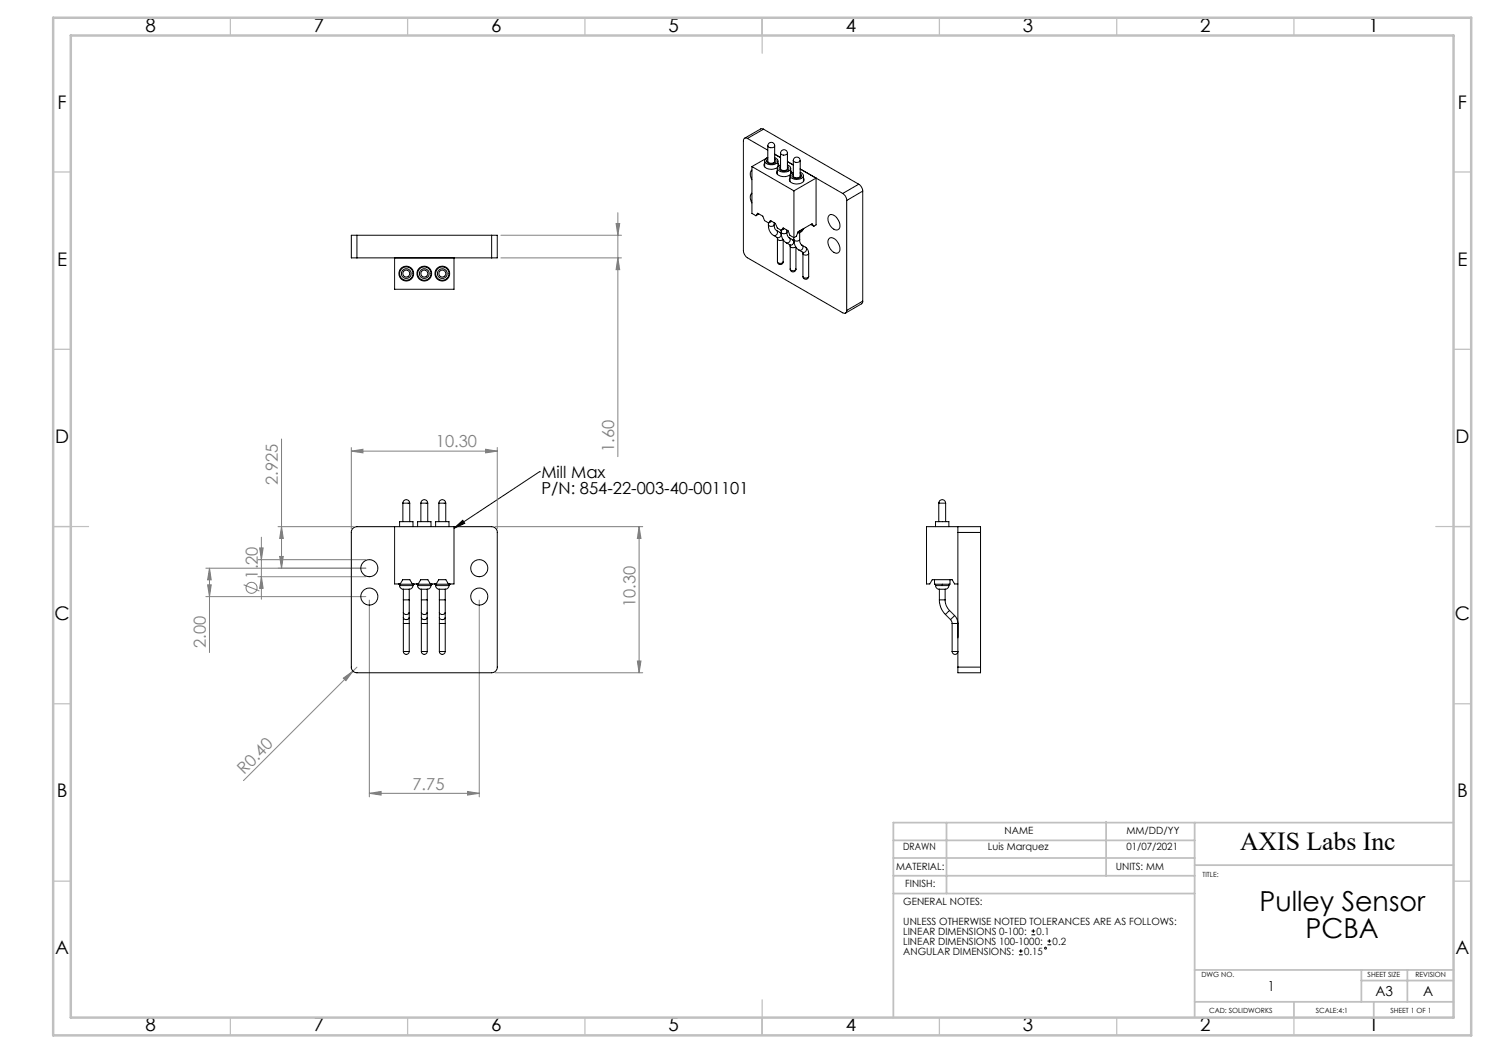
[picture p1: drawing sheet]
<svg xmlns="http://www.w3.org/2000/svg" width="420mm" height="297mm" viewBox="0 0 420 297" stroke-linecap="round" stroke-linejoin="round" font-family="sans-serif">
<g fill="none" stroke="#808080" stroke-width=".28">
<path d="M141.3 66.4h34M141.3 72.7h34M173.8 63h1l-.5 3.4zM174.3 60v68.8M174.3 72.7l.5 3.4h-1zM79.4 123.8v36.5M99.1 127.2l3.3-.5v1zM99.1 126.2v23M99.1 127.2h41.2M137 126.7l3.3 .5-3.3 .5zM140.3 126.2v23M72.7 157.9h30.5"/>
<path d="M73.2 154.5h1l-.5 3.4zM73.7 151.5v17.5M78.4 148.6h21.3M78.9 156.9h1l-.5 3.4zM79.4 148.6l.5 3.3h-1zM139.7 148.6h41.6M180.3 148.6v41.2M180.3 148.6l.5 3.3h-1zM58.1 168.3h45.1M58.1 160.3h45.1M58.6 165h1l-.5 3.3zM59.1 160.3v23.7"/>
<path d="M59.1 160.3l.5 3.2h-1zM68.7 164.9l4.5 1.8M72.7 162.7h30.5M73.7 162.7l.5 3.2h-1zM104.2 169.3v55.5M135.2 169.3v55.5M96.8 191.3l2.8-2-2 2.7zM100.7 188.2l-32 32M139.7 189.8h41.6M179.8 186.4h1l-.5 3.4zM104.2 223.8l3.3-.6v1.1zM104.2 223.8h31"/>
<path d="M131.9 223.2l3.3 .6-3.3 .5z"/>
<circle cx="71" cy="165.8" r="1.56"/>
</g>
<g fill="none" stroke="#000" stroke-width=".28">
<path d="M152.2 133.1h.1M152.2 133.1l-24.1 15.9M128.1 149l2.4-2.2 .6 .8zM287.4 269.3h1.1M287.4 268.2h1.1M287.9 267.7v1.1M290.9 263.7h1.1M290.9 262.6h1.1M291.5 262.1v1M295.5 266.5h1M295.5 265.4h1M296 264.9v1.1"/>
<circle cx="294.9" cy="267.4" r=".26"/>
</g>
<g fill="none" stroke="#c0c0c0" stroke-width=".35">
<path d="M65 5v5M115 5v5M165 5v5M215 5v10M265 5v5M315 5v5M365 5v5M15 48.5h5M410 48.5h5M15 98.5h5M410 98.5h5M15 148.5h10"/>
<path d="M405 148.5h10M15 198.5h5M410 198.5h5M15 248.5h5M410 248.5h5M65 287v5M115 287v5M165 287v5M215 282v10M265 287v5M315 287v5M365 287v5"/>
</g>
<g fill="none" stroke="#c0c0c0" stroke-width=".5">
<path d="M252 237h85M267 232v20M312 231.8v15.2M337 232v54.8M410 232h-158v55M252 252h85M252 247h85M252 242h85M337 244h73M337 273.6h73M384 273.6v9M384 276.6h26"/>
<path d="M397 273.6v9M337 282.6h73M365 282.6v4.4M387.5 282.8v4.2"/>
</g>
<path d="M15 5h400v287h-400zM20 10h390v277h-390z" fill="none" stroke="#c0c0c0" stroke-width=".7"/>
<path d="M128.1 149l2.4-2.2 .6 .8z" fill="#000"/>
<g fill="#808080">
<path d="M96.8 191.3l2.8-2-2 2.7z"/>
<path d="M104.2 223.8l3.3-.6v1.1zM131.9 223.2l3.3 .6-3.3 .5zM99.1 127.2l3.3-.5v1zM137 126.7l3.3 .5-3.3 .5z"/>
<path d="M58.6 165h1l-.5 3.3zM59.1 160.3l.5 3.2h-1z"/>
<path d="M179.8 186.4h1l-.5 3.4zM180.3 148.6l.5 3.3h-1zM78.9 156.9h1l-.5 3.4zM79.4 148.6l.5 3.3h-1z"/>
<path d="M73.2 154.5h1l-.5 3.4zM73.7 162.7l.5 3.2h-1zM173.8 63h1l-.5 3.4zM174.3 72.7l.5 3.4h-1z"/>
</g>
<g fill="none" stroke="#000" stroke-width=".28">
<path d="M210.8 39a.7 .7 0 0 0-.8 0 .7 .7 0 0 0-.3 .7v31a2.68 2.68 0 0 0 1.1 2l26.9 15.5a.69 .69 0 0 0 .8 .1 .69 .69 0 0 0 .3-.7M210.8 39l5.8 3.4M215.4 36.4h-.8l-4.6 2.6M215.4 36.4l-4.6 2.6M215.4 36.4l26.8 15.6M212.1 48a2.08 2.08 0 0 0 0 2.7M212.1 54.5a2.11 2.11 0 0 0 0 2.8M212.1 47v13.2l1.1 .7M212.1 47l11.8 6.8M215.7 46a.98 .98 0 0 0-.1 1.1 .98 .98 0 0 0 .9 .5 2.96 2.96 0 0 0 2.8-.4M215.7 45.4v1.7M216.2 44.6l-4.1 2.4"/>
<path d="M216.6 41.1a.97 .97 0 0 1 .9-1 .97 .97 0 0 1 1 1M216.6 41.1v4.4a1.12 1.12 0 0 0 1.9 0v-4.4M216.6 44.8a.64 .64 0 0 0-.4 .8 .64 .64 0 0 0 .6 .5 1.4 1.4 0 0 0 2.1-.8l-.4-.5M216.6 41.1a1.14 1.14 0 0 0 1.9 0M218.5 44.4a.98 .98 0 0 1 .9 1.1 .98 .98 0 0 1-1.1 .9 2.09 2.09 0 0 1-2.6-.9l.2-.6 .7-.5-.3 .2M218.5 43.5l1.7 .9M219.3 48.1a.98 .98 0 0 0-.1 1.1 .98 .98 0 0 0 .9 .5 2.96 2.96 0 0 0 2.8-.5M219.3 47.4v1.7M219.4 46l.2 .9M219.4 45.4v1.6M220.2 43.2a.97 .97 0 0 1 .9-1 .97 .97 0 0 1 1 1M220.2 43.2v4.4a1.12 1.12 0 0 0 1.9 0v-4.4"/>
<path d="M220.2 46.5a.94 .94 0 0 0-.9 1 .94 .94 0 0 0 .9 .9 2.18 2.18 0 0 0 2.8-.9l-.3-.6-.6-.4M220.2 46.9a.72 .72 0 0 0-.4 .9 .72 .72 0 0 0 .9 .4 1.16 1.16 0 0 0 1.7-1l-.3-.3M220.2 43.2a1.11 1.11 0 0 0 1.9 0M222.1 45.6l1.7 .9M222.8 50.2a1.14 1.14 0 0 0 .1 1.2 1.14 1.14 0 0 0 1.1 .4 2.1 2.1 0 0 0 2.8-1.2l-.2-.4M222.8 49.5v1.7M223 48.1l.2 .4-.1 .5M223 47.4v1.7M223.8 45.3a.97 .97 0 0 1 .9-1 .97 .97 0 0 1 1 1M223.8 45.3v4.3a1.12 1.12 0 0 0 1.9 0v-4.3M223.8 48.6a.92 .92 0 0 0-.9 .9 .92 .92 0 0 0 .9 .9 2.25 2.25 0 0 0 2.8-.8l-.3-.6-.6-.4M223.8 49a.71 .71 0 0 0-.4 .9 .71 .71 0 0 0 .9 .4 1.13 1.13 0 0 0 1.7-1l-.3-.3"/>
<path d="M223.8 45.3a1.11 1.11 0 0 0 1.9 0M223.9 53.8v13.2M226.6 49.5v1.7M230.2 50.2l-6.3 3.6M230.2 50.2v13.2l-.6 .4M230.2 50.2l-4.5-2.5 12 6.9M237.7 54.6a2.42 2.42 0 0 1 1.1 1.9M238.8 56.5v31.1M242.2 52a2.42 2.42 0 0 1 1.1 1.9M242.2 52l-4.5 2.6M243.3 53.9l-4.5 2.6M243.3 53.9v31"/>
<path d="M100.7 66.4h-1.6v6.3h1.6M100.7 72.7h38M100.7 66.4v6.3M100.7 66.4h38M111.3 72.7v8.9h16.8v-8.9M138.7 66.4h1.6v6.3h-1.6M138.7 66.4v6.3M213.2 60.9l.5-.8 1.5 .9 .5 1.2 1.1 .7M214 60.3l-.8 .6M216.7 63.4a3.2 3.2 0 0 0 1.5 3M216.7 63.4a.95 .95 0 0 0 1.7 0M216.7 62.9v.5"/>
<path d="M216.8 62.9l.5-.7 1.4 .8 .6 1.3 1.1 .7M217.6 62.4l-.8 .5M218.2 66.4l1 .6M218.4 63.4a1.64 1.64 0 0 0 .6 1.6M218.4 62.8v.6M219 65a.83 .83 0 0 1 .2 1 .83 .83 0 0 1-1 .4M219 65l1 .6M219.2 67l.1 .4M219.3 73.8a.81 .81 0 0 0 .8 .8 .81 .81 0 0 0 .8-.8M219.3 67.3l.5 .5h.6l.4-.2M219.3 73.8a.94 .94 0 0 0 1.6 0M219.3 67.3v6.5"/>
<path d="M220 65.6l.3 .3M220 65.6a.83 .83 0 0 1 .2 1 .83 .83 0 0 1-1 .4M220.3 65.5a3.2 3.2 0 0 0 1.5 3M220.3 65.5a.95 .95 0 0 0 1.7 0M220.3 64.9v.6M220.4 65l.5-.7 1.4 .8 .5 1.3 1.1 .6M220.9 67.6v6.2M221.2 64.4l-.8 .6M221.8 68.5l1 .6M222 65.5a1.64 1.64 0 0 0 .6 1.6M222 64.9v.6M222.6 67.1a.83 .83 0 0 1 .2 1 .83 .83 0 0 1-1 .4"/>
<path d="M222.6 67.1l1 .6M222.8 69.1l.1 .3M222.9 75.9a.81 .81 0 0 0 .8 .8 .81 .81 0 0 0 .8-.8M222.9 69.4l.5 .4h.6l.4-.2M222.9 75.9a.91 .91 0 0 0 1.6 0M222.9 69.4v6.5M223.6 67.7l.3 .2M223.6 67.7a.84 .84 0 0 1 .2 1 .84 .84 0 0 1-1 .4M223.9 67.5a3.4 3.4 0 0 0 1.5 3.1M223.9 67.5a.94 .94 0 0 0 1.7 0M223.9 67v.5M224.5 69.7v6.2"/>
<path d="M225.4 70.6l1 .6M225.6 67.5a1.76 1.76 0 0 0 .6 1.6M225.6 65.6v1.9M226.2 69.1a.83 .83 0 0 1 .2 1.1 .83 .83 0 0 1-1 .4M226.2 69.1l1 .6M226.4 64.7l-1.2 .6M226.5 78a.81 .81 0 0 0 .8 .8 .81 .81 0 0 0 .8-.8M226.5 71.5a.95 .95 0 0 0 1.6 0M226.5 78a.94 .94 0 0 0 1.6 0M226.5 71.5v6.5M226.6 64.6l-.6 .8-1 .4M226.7 64.4l-1.1 .7"/>
<path d="M227.2 69.7l.7 .9 .2 .9M227.2 69.7a.85 .85 0 0 1 .2 1.1 .85 .85 0 0 1-1 .4l.1 .3M228.1 71.5v6.5M228.7 63.3l.9 .5M229.6 63.8l-.5-.7-4 2.3-.5 1.3-.7 .3M233.8 60.8a1.65 1.65 0 0 1 2.5 1 2.07 2.07 0 0 1 0 3 2.95 2.95 0 0 1-2.5-4zM233.8 67.3a1.65 1.65 0 0 1 2.5 1 2.07 2.07 0 0 1 0 3.1 2.95 2.95 0 0 1-2.5-4.1zM243.3 84.9l-.3 .8-4.5 2.6M243.3 84.9l-4.5 2.7M99.4 149.1l.5-.3 .8-.2h38a1.61 1.61 0 0 1 1.6 1.6v38a1.55 1.55 0 0 1-1.6 1.6h-38a1.62 1.62 0 0 1-1.6-1.6v-38.3zM111.3 148.6v16.1h1.6l.7-1.2h2l.7 1.2h1.7l.7-1.2h2l.7 1.2h1.6l.8-1.2h2l.7 1.2h1.6v-16.1M112.7 148.6v-1.5h3.8v1.5"/>
<path d="M113.6 141.9a.97 .97 0 0 1 1-1 .97 .97 0 0 1 1 1M113.6 141.9h2M113.6 141.9v5.2M115.6 141.9v5.2M117.8 148.6v-1.5h3.8v1.5M118.7 141.9a.97 .97 0 0 1 1-1 .97 .97 0 0 1 .9 1M118.7 141.9h1.9M118.7 141.9v5.2M120.6 141.9v5.2M122.9 148.6v-1.5h3.7v1.5M123.8 141.9a.97 .97 0 0 1 1-1 .97 .97 0 0 1 .9 1M123.8 141.9h1.9"/>
<path d="M123.8 141.9v5.2M125.7 141.9v5.2M263.9 148.6v-1.5h3.8v1.5M264.8 141.9a.97 .97 0 0 1 1-1 .97 .97 0 0 1 .9 1M264.8 141.9h1.9M264.8 141.9v5.2M266.7 141.9v5.2M270.2 148.6v1.6M270.2 150.2v38M270.2 150.2h6.4M276.6 150.2v-1.6h-15.3v16.1h1l.7-1.2h5.6l.7 1.2h.9M276.6 150.2v38"/>
<path d="M112.4 164.7h4.4M112.7 165.2a1.09 1.09 0 0 0 1 1M112.7 165.2h3.8M112.7 164.8v.4M113.7 166.2h1.8M113.8 169.2v3.6M113.8 174.2v1.7M113.8 169.2h1.6M113.8 172.8a.89 .89 0 0 0 .8 .5 .89 .89 0 0 0 .8-.5M113.8 174.2a.89 .89 0 0 0 .8 .6 .89 .89 0 0 0 .8-.6M113.8 175.9h1.6M113.8 166.2v3"/>
<path d="M113.8 172.8v1.4M113.8 175.9v7.9M115.4 169.2v3.6M115.4 174.2v1.7M115.4 166.2v3M115.4 172.8v1.4M115.4 175.9v7.9M116.5 165.2a1.09 1.09 0 0 1-1 1M116.5 164.8v.4M117.5 164.7h4.3M117.8 165.2a1.09 1.09 0 0 0 1 1M117.8 165.2h3.8"/>
<path d="M117.8 164.8v.4M118.8 166.2h1.7M118.9 169.2v3.6M118.9 174.2v1.7M118.9 169.2h1.6M118.9 172.8a.89 .89 0 0 0 .8 .5 .89 .89 0 0 0 .8-.5M118.9 174.2a.89 .89 0 0 0 .8 .6 .89 .89 0 0 0 .8-.6M118.9 175.9h1.6M118.9 166.2v3M118.9 172.8v1.4M118.9 175.9v7.9M120.5 169.2v3.6"/>
<path d="M120.5 174.2v1.7M120.5 166.2v3M120.5 172.8v1.4M120.5 175.9v7.9M121.6 165.2a1.09 1.09 0 0 1-1.1 1M121.6 164.8v.4M122.6 164.7h4.3M122.9 165.2a1.09 1.09 0 0 0 1 1M122.9 165.2h3.7M122.9 164.8v.4M123.9 166.2h1.7M123.9 169.2v3.6"/>
<path d="M123.9 174.2v1.7M123.9 169.2h1.7M123.9 172.8a.89 .89 0 0 0 .9 .5 .89 .89 0 0 0 .8-.5M123.9 174.2a.89 .89 0 0 0 .9 .6 .89 .89 0 0 0 .8-.6M123.9 175.9h1.7M123.9 166.2v3M123.9 172.8v1.4M123.9 175.9v7.9M125.6 169.2v3.6M125.6 174.2v1.7M125.6 166.2v3M125.6 172.8v1.4"/>
<path d="M125.6 175.9v7.9M126.6 165.2a1.09 1.09 0 0 1-1 1M126.6 164.8v.4M263.6 163.5v1.3h4.4v-1.3M263.9 165.2a1.84 1.84 0 0 0 2.4 1h.3M263.9 165.2h3.8M263.9 164.8v.4M265 169.2a5.7 5.7 0 0 0 1.7 4.1M265 169.2h1.6M265 166.2v3M266.6 169.2a4.2 4.2 0 0 0 1.2 3M266.6 166.2v3"/>
<path d="M266.7 173.3l1.4 1.5M267.7 165.2a1.09 1.09 0 0 1-1.1 1M267.7 164.8v.4M267.8 172.2l1.5 1.4-1.2 1.2M267.8 172.2l-1.1 1.1M268.1 174.8l.5 1.1M268.6 175.9v7.9M269.2 173.6a2.83 2.83 0 0 1 .9 2.3h-1.5M113.8 183.8a.83 .83 0 0 0 .8 .8 .83 .83 0 0 0 .8-.8M113.8 183.8h1.6M118.9 183.8a.83 .83 0 0 0 .8 .8 .83 .83 0 0 0 .8-.8M118.9 183.8h1.6"/>
<path d="M123.9 183.8a.83 .83 0 0 0 .9 .8 .83 .83 0 0 0 .8-.8M123.9 183.8h1.7M268.6 183.8a.81 .81 0 0 0 .7 .8 .81 .81 0 0 0 .9-.8M268.6 183.8h1.6M270.2 188.2v1.6h6.4v-1.6M270.2 188.2h6.4"/>
<circle cx="114.6" cy="77.2" r="1.89"/>
<circle cx="114.6" cy="77.2" r="2.08"/>
<circle cx="114.6" cy="77.2" r=".96"/>
<circle cx="114.6" cy="77.2" r="1.36"/>
<circle cx="119.7" cy="77.2" r="1.89"/>
<circle cx="119.7" cy="77.2" r=".96"/>
<circle cx="119.7" cy="77.2" r="2.08"/>
<circle cx="119.7" cy="77.2" r="1.36"/>
<circle cx="124.8" cy="77.2" r="1.89"/>
<circle cx="124.8" cy="77.2" r=".96"/>
<circle cx="124.8" cy="77.2" r="2.08"/>
<circle cx="124.8" cy="77.2" r="1.36"/>
<circle cx="104.2" cy="168.3" r="2.4"/>
<circle cx="104.2" cy="160.3" r="2.4"/>
<circle cx="135.2" cy="168.3" r="2.4"/>
<circle cx="135.2" cy="160.3" r="2.4"/>
</g>
<g font-size="7.8">
<text x="355.3" y="256.9">Pulley Sensor</text>
<text x="368.3" y="264.6">PCBA</text>
</g>
<text font-size="7.3" x="349.8" y="239.7">AXIS Labs Inc</text>
<g font-size="5.3">
<text x="41" y="8.9">8</text>
<text x="88.5" y="8.9">7</text>
<text x="138.5" y="8.9">6</text>
<text x="188.5" y="8.9">5</text>
<text x="238.5" y="8.9">4</text>
<text x="288.5" y="8.9">3</text>
<text x="338.5" y="8.9">2</text>
<text x="386" y="8.9">1</text>
<text x="16.2" y="30.7">F</text>
<text x="411.2" y="30.7">F</text>
<text x="16.1" y="74.9">E</text>
<text x="411.1" y="74.9">E</text>
<text x="15.5" y="124.9">D</text>
<text x="410.5" y="124.9">D</text>
<text x="15.4" y="174.9">C</text>
<text x="410.4" y="174.9">C</text>
<text x="16" y="224.9">B</text>
<text x="411" y="224.9">B</text>
<text x="15.5" y="269.2">A</text>
<text x="410.5" y="269.2">A</text>
<text x="41" y="290.9">8</text>
<text x="88.5" y="290.9">7</text>
<text x="138.5" y="290.9">6</text>
<text x="188.5" y="290.9">5</text>
<text x="238.5" y="290.9">4</text>
<text x="288.5" y="290.9">3</text>
<text x="338.5" y="290.9">2</text>
<text x="386" y="290.9">1</text>
</g>
<g font-size="4.7" fill="#808080">
<text x="122.9" y="126.2">10.30</text>
<text x="173.3" y="127.5" transform="rotate(-90 173.3 127.5)">1.60</text>
<text x="78.4" y="136.7" transform="rotate(-90 78.4 136.7)">2.925</text>
<text x="72.7" y="163.2" transform="rotate(-90 72.7 163.2)">1.20</text>
<text x="179.3" y="171.2" transform="rotate(-90 179.3 171.2)">10.30</text>
<text x="58.1" y="182.7" transform="rotate(-90 58.1 182.7)">2.00</text>
<text x="68.9" y="218.5" transform="rotate(-45 68.9 218.5)">R0.40</text>
<text x="116.4" y="222.7">7.75</text>
</g>
<g font-size="4.7">
<text x="152.7" y="134.8">Mill Max</text>
<text x="152.7" y="139.3">P/N: 854-22-003-40-001101</text>
</g>
<g font-size="3.9">
<text x="357.6" y="279.6">1</text>
<text x="388" y="280.8">A3</text>
<text x="401.4" y="280.9">A</text>
</g>
<g font-size="2.8">
<text x="254.8" y="239.8">DRAWN</text>
<text x="278.6" y="239.8">Luis Marquez</text>
<text x="283.3" y="235.2">NAME</text>
<text x="317.8" y="235.2">MM/DD/YY</text>
<text x="317.8" y="239.8">01/07/2021</text>
<text x="252.8" y="245.3">MATERIAL:</text>
<text x="314.7" y="245.4">UNITS: MM</text>
<text x="255.4" y="250.2">FINISH:</text>
<text x="254.8" y="255.2">GENERAL NOTES:</text>
<text x="254.8" y="260.8">UNLESS OTHERWISE NOTED TOLERANCES ARE AS FOLLOWS:</text>
<text x="254.8" y="263.6">LINEAR DIMENSIONS 0-100:</text>
<text x="292.4" y="263.6">0.1</text>
<text x="254.8" y="269.3">ANGULAR DIMENSIONS:</text>
<text x="254.8" y="266.5">LINEAR DIMENSIONS 100-1000:</text>
<text x="288.9" y="269.3">0.15</text>
<text x="296.9" y="266.5">0.2</text>
</g>
<g font-size="2">
<text x="339.2" y="247.5">TITLE:</text>
<text x="338.9" y="275.5">DWG NO.</text>
<text x="385.8" y="275.5">SHEET SIZE</text>
<text x="399.3" y="275.5">REVISION</text>
<text x="341" y="285.6">CAD: SOLIDWORKS</text>
<text x="371.1" y="285.6">SCALE:4:1</text>
<text x="392.2" y="285.6">SHEET 1 OF 1</text>
</g>
</svg>
